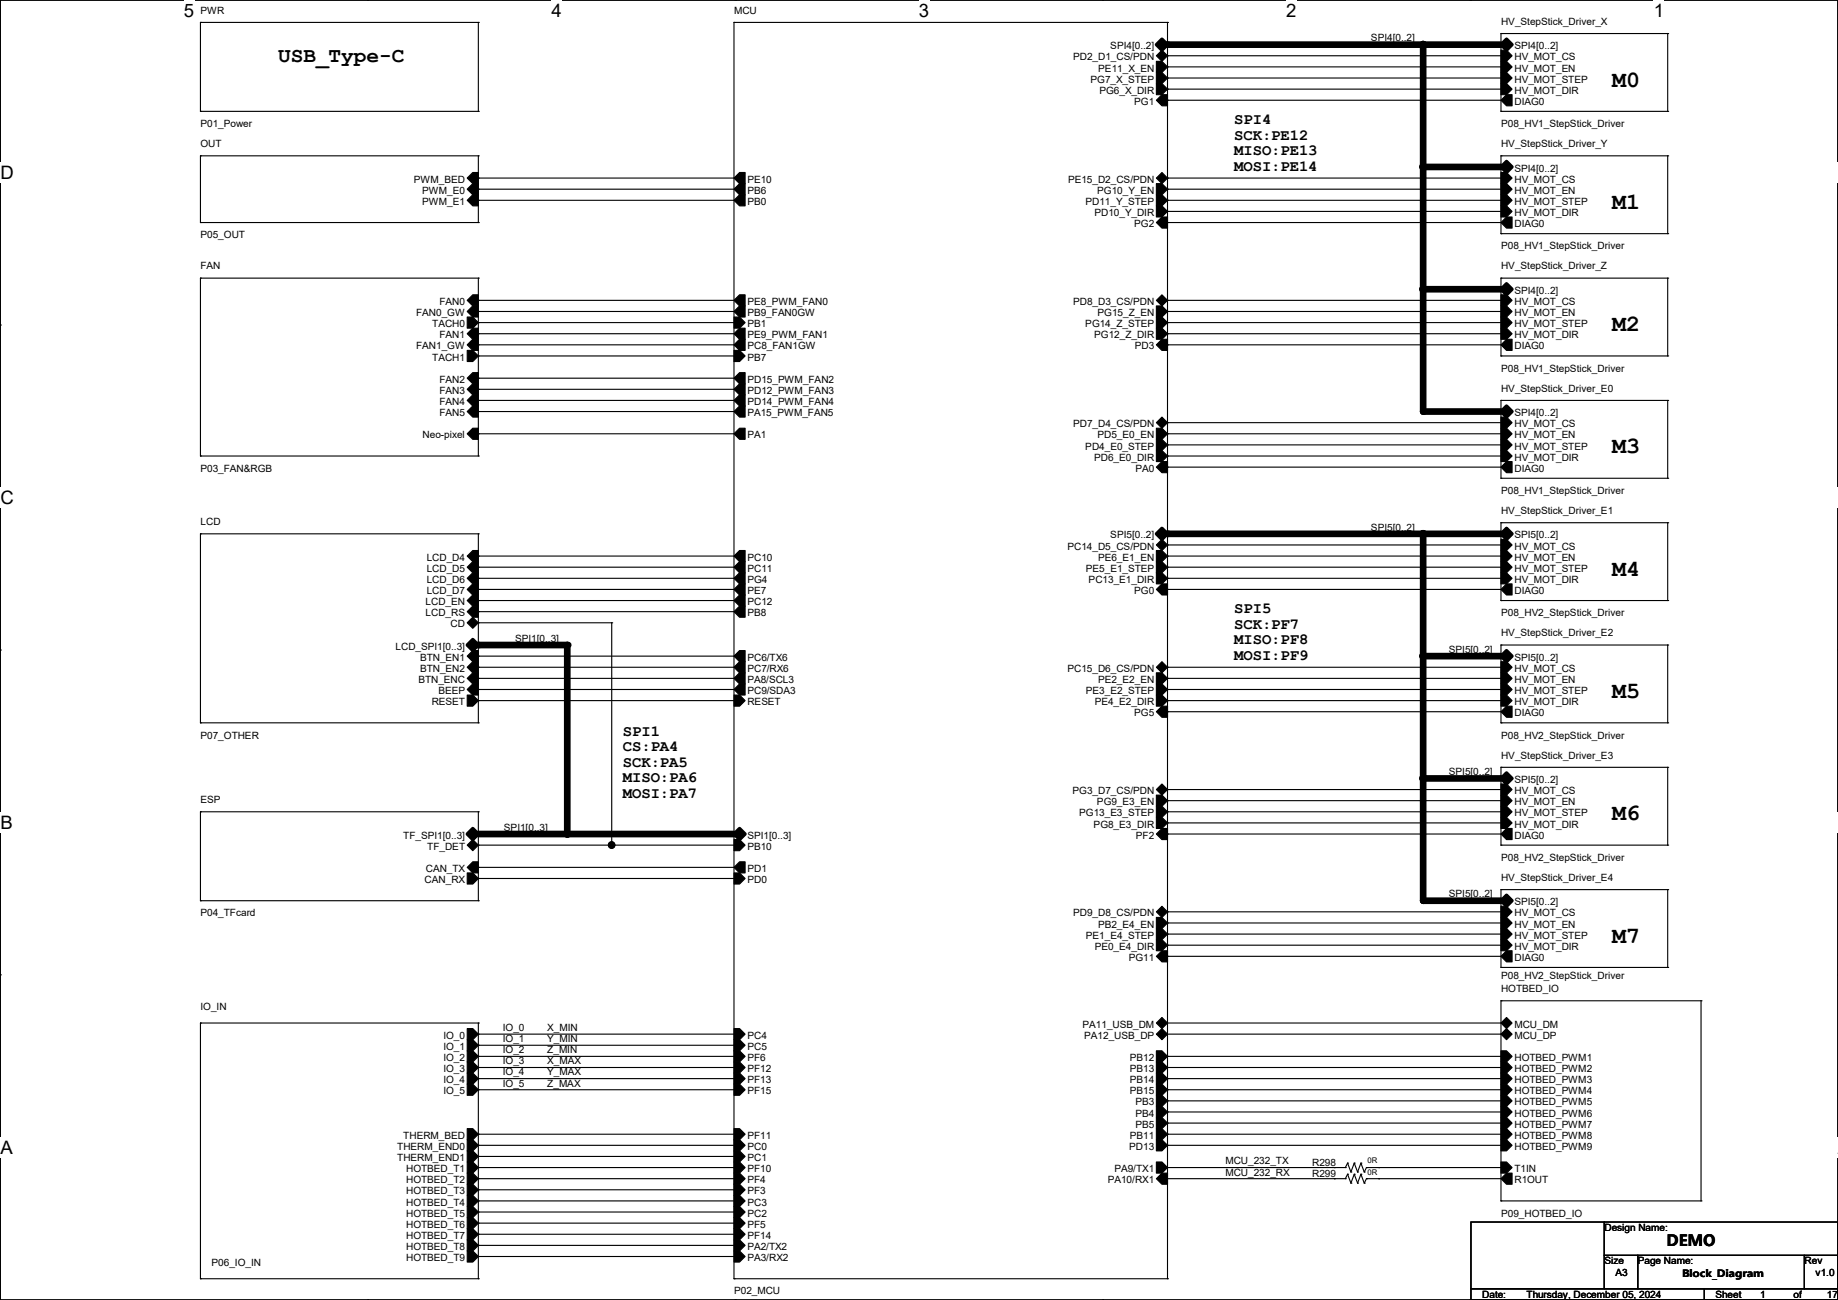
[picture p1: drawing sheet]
<svg xmlns="http://www.w3.org/2000/svg" width="420mm" height="297mm" viewBox="0 0 420 297" stroke-linecap="round" stroke-linejoin="round" font-family="sans-serif">
<path d="M.1 0h419.8v297h-419.8z" fill="none" stroke="#000" stroke-width=".25"/>
<path d="M42 0h2.4v4.8h-2.4z" fill="#fff"/>
<path d="M84 0h.1M84 297h.1" fill="none" stroke="#000" stroke-width=".25"/>
<path d="M126 0h2.4v4.8h-2.4z" fill="#fff"/>
<path d="M168 0h.1M168 297h.1" fill="none" stroke="#000" stroke-width=".25"/>
<path d="M210 0h2.3v4.8h-2.3z" fill="#fff"/>
<path d="M252 0h.1M252 297h.1" fill="none" stroke="#000" stroke-width=".25"/>
<path d="M293.9 0h2.4v4.8h-2.4z" fill="#fff"/>
<path d="M336 0h.1M336 297h.1" fill="none" stroke="#000" stroke-width=".25"/>
<g fill="#fff">
<path d="M377.9 0h2.4v4.8h-2.4z"/>
<path d="M.1 37.1h3v4.8h-3z"/>
<path d="M419.9 37.1l.1 4.8z"/>
<path d="M.1 111.3h3v4.8h-3z"/>
<path d="M419.9 111.3l.1 4.8z"/>
</g>
<path d="M.1 74.3h.1M419.9 74.3h.1" fill="none" stroke="#000" stroke-width=".25"/>
<g fill="#fff">
<path d="M.1 185.6h2.8v4.7h-2.8z"/>
<path d="M419.9 185.6l.1 4.7z"/>
</g>
<path d="M.1 148.5h.1M419.9 148.5h.1" fill="none" stroke="#000" stroke-width=".25"/>
<g fill="#fff">
<path d="M0 259.8h2.9v4.7h-2.9z"/>
<path d="M419.9 259.8h.1v4.7h-.1z"/>
</g>
<g fill="none" stroke="#000" stroke-width=".25">
<path d="M45.8 5.1h.1M45.8 5.1v20.3M45.8 5.1h63.5M109.3 5.1h.1M109.3 5.1v20.3M167.7 5.1h.1M167.7 5.1h99.1M167.7 5.1v287M266.8 5.1h.1M266.8 17.8h.1M266.8 15.3h.1M266.8 12.7h.1"/>
<path d="M266.8 5.1v287M266.8 17.8h76.2M266.8 15.3h76.2M266.8 12.7h76.2M343 7.7h.1M343 7.7v17.7M343 7.7h38.1M381.1 7.7h.1M381.1 7.7v17.7M45.8 25.4h.1M45.8 35.6h.1M45.8 35.6v15.2"/>
<path d="M45.8 25.4h63.5M45.8 35.6h63.5M109.3 25.4h.1M109.3 35.6h.1M109.3 35.6v15.2M266.8 22.9h.1M266.8 20.4h.1M266.8 22.9h76.2M266.8 20.4h76.2M343 25.4h.1M343 35.6h.1M343 35.6v17.8"/>
<path d="M343 25.4h38.1M343 35.6h38.1M381.1 25.4h.1M381.1 35.6h.1M381.1 35.6v17.8M45.8 50.8h.1M45.8 50.8h63.5M109.3 50.8h.1M109.3 43.2h.1M109.3 45.8h.1M109.3 40.7h.1M109.3 45.8h58.4"/>
<path d="M109.3 43.2h58.4M109.3 40.7h58.4M266.8 48.3h.1M266.8 45.8h.1M266.8 43.2h.1M266.8 40.7h.1M266.8 50.8h.1M266.8 50.8h76.2M266.8 48.3h76.2M266.8 45.8h76.2M266.8 43.2h76.2M266.8 40.7h76.2"/>
<path d="M343 53.4h.1M343 53.4h38.1M381.1 53.4h.1M45.8 63.5h.1M45.8 63.5v40.7M45.8 63.5h63.5M109.3 63.5h.1M109.3 73.7h.1M109.3 76.2h.1M109.3 78.8h.1M109.3 68.6h.1M109.3 71.2h.1"/>
<path d="M109.3 63.5v40.7M109.3 73.7h58.4M109.3 76.2h58.4M109.3 78.8h58.4M109.3 68.6h58.4M109.3 71.2h58.4M266.8 68.6h.1M266.8 71.2h.1M266.8 73.7h.1M266.8 76.2h.1M266.8 78.8h.1M266.8 73.7h76.2"/>
<path d="M266.8 76.2h76.2M266.8 78.8h76.2M266.8 68.6h76.2M266.8 71.2h76.2M343 63.5h.1M343 63.5v17.8M343 63.5h38.1M381.1 63.5h.1M381.1 63.5v17.8M109.3 88.9h.1M109.3 91.5h.1M109.3 81.3h.1"/>
<path d="M109.3 86.4h.1M109.3 99.1h.1M109.3 94h.1M109.3 91.5h58.4M109.3 81.3h58.4M109.3 88.9h58.4M109.3 99.1h58.4M109.3 86.4h58.4M109.3 94h58.4M266.8 96.6h.1M266.8 99.1h.1M266.8 96.6h76.2"/>
<path d="M266.8 99.1h76.2M343 91.5h.1M343 81.3h.1M343 91.5h38.1M343 91.5v17.8M343 81.3h38.1M381.1 91.5h.1M381.1 81.3h.1M381.1 91.5v17.8M45.8 104.2h.1M45.8 104.2h63.5M109.3 104.2h.1"/>
<path d="M266.8 101.6h.1M266.8 104.2h.1M266.8 106.7h.1M266.8 104.2h76.2M266.8 101.6h76.2M266.8 106.7h76.2M343 109.3h.1M343 119.4h.1M343 109.3h38.1M343 119.4v17.8M343 119.4h38.1M381.1 109.3h.1"/>
<path d="M381.1 119.4h.1M381.1 119.4v17.8M45.8 122h.1M45.8 122h63.5M45.8 122v43.1M109.3 122h.1M109.3 127h.1M109.3 129.6h.1M109.3 132.1h.1M109.3 134.7h.1M109.3 137.2h.1M109.3 139.7h.1"/>
<path d="M109.3 122v43.1M109.3 137.2h58.4M109.3 127h58.4M109.3 129.6h58.4M109.3 132.1h58.4M109.3 134.7h58.4M109.3 139.7h58.4M266.8 124.5h.1M266.8 127h.1M266.8 129.6h.1M266.8 132.1h.1M266.8 134.7h.1"/>
<path d="M266.8 124.5h76.2M266.8 127h76.2M266.8 129.6h76.2M266.8 132.1h76.2M266.8 134.7h76.2M343 137.2h.1M343 137.2h38.1M381.1 137.2h.1M109.3 149.9h.1M109.3 152.4h.1M109.3 155h.1M109.3 157.5h.1"/>
<path d="M109.3 142.3h.1M109.3 152.4h58.4M109.3 155h58.4M109.3 157.5h58.4M109.3 149.9h58.4M109.3 142.3h30.5M139.8 142.3h.1M139.8 142.3v50.8M266.8 152.4h.1M266.8 155h.1M266.8 157.5h.1M266.8 152.4h76.2"/>
<path d="M266.8 155h76.2M266.8 157.5h76.2M343 147.4h.1M343 147.4v17.7M343 147.4h38.1M381.1 147.4h.1M381.1 147.4v17.7M45.8 165.1h.1M45.8 165.1h63.5M109.3 165.1h.1M109.3 160.1h.1M109.3 160.1h58.4"/>
<path d="M266.8 160.1h.1M266.8 162.6h.1M266.8 160.1h76.2M266.8 162.6h76.2M343 175.3h.1M343 165.1h.1M343 175.3v17.8M343 165.1h38.1M343 175.3h38.1M381.1 175.3h.1M381.1 165.1h.1M381.1 175.3v17.8"/>
<path d="M45.8 185.5h.1M45.8 185.5v20.3M45.8 185.5h63.5M109.3 185.5h.1M109.3 193.1h.1M109.3 198.2h.1M109.3 185.5v20.3M109.3 193.1h58.4M109.3 198.2h58.4M139.8 193.1h.1M266.8 188h.1M266.8 185.5h.1"/>
<path d="M266.8 182.9h.1M266.8 180.4h.1M266.8 190.5h.1M266.8 185.5h76.2M266.8 188h76.2M266.8 182.9h76.2M266.8 180.4h76.2M266.8 190.5h76.2M343 193.1h.1M343 193.1h38.1M381.1 193.1h.1M45.8 205.8h.1"/>
<path d="M45.8 205.8h63.5M109.3 205.8h.1M109.3 200.7h.1M109.3 200.7h58.4M266.8 208.3h.1M266.8 210.9h.1M266.8 213.4h.1M266.8 215.9h.1M266.8 218.5h.1M266.8 208.3h76.2M266.8 210.9h76.2M266.8 213.4h76.2"/>
<path d="M266.8 215.9h76.2M266.8 218.5h76.2M343 203.2h.1M343 203.2v17.8M343 203.2h38.1M381.1 203.2h.1M381.1 203.2v17.8M.1 222.7h.1M45.8 233.7h.1M45.8 233.7v58.4M45.8 233.7h63.5M109.3 233.7h.1"/>
<path d="M109.3 236.3h.1M109.3 238.8h.1M109.3 233.7v58.4M109.3 236.3h58.4M109.3 238.8h58.4M266.8 233.7h76.2M266.8 236.3h76.2M343 228.6h.1M343 221h.1M343 233.7h.1M343 236.3h.1M343 228.6v45.8"/>
<path d="M343 228.6h45.7M343 221h38.1M381.1 221h.1M388.7 228.6h.1M388.7 228.6v45.8M419.9 222.7h.1M109.3 241.3h.1M109.3 243.9h.1M109.3 246.4h.1M109.3 249h.1M109.3 259.1h.1M109.3 241.3h58.4"/>
<path d="M109.3 243.9h58.4M109.3 246.4h58.4M109.3 249h58.4M109.3 259.1h58.4M266.8 241.3h.1M266.8 243.9h.1M266.8 246.4h.1M266.8 249h.1M266.8 251.5h.1M266.8 254h.1M266.8 256.6h.1M266.8 259.1h.1"/>
<path d="M266.8 241.3h76.2M266.8 243.9h76.2M266.8 246.4h76.2M266.8 249h76.2M266.8 251.5h76.2M266.8 254h76.2M266.8 256.6h76.2M266.8 259.1h76.2M109.3 261.7h.1M109.3 264.2h.1M109.3 266.7h.1M109.3 269.3h.1"/>
<path d="M109.3 271.8h.1M109.3 274.4h.1M109.3 276.9h.1M109.3 279.4h.1M109.3 274.4h58.4M109.3 266.7h58.4M109.3 269.3h58.4M109.3 261.7h58.4M109.3 264.2h58.4M109.3 271.8h58.4M109.3 276.9h58.4M109.3 279.4h58.4"/>
<path d="M266.8 261.7h.1M266.8 266.7h40.6M266.8 269.3h40.6M266.8 261.7h76.2M304.9 266.7h.1M304.9 269.3h.1M307.4 266.7h.1M307.4 269.3h.1M307.9 265.7h.1M307.9 268.3h.1M307.9 265.7l.8 2.1M307.9 265.7l-.5 1"/>
<path d="M307.9 268.3l.8 2M307.9 268.3l-.5 1M308.7 267.8h.1M308.7 270.3h.1M309.5 265.7h.1M309.5 268.3h.1M309.5 265.7l.7 2.1M309.5 265.7l-.8 2.1M309.5 268.3l.7 2M309.5 268.3l-.8 2M310.2 267.8h.1M310.2 270.3h.1"/>
<path d="M311 265.7h.1M311 268.3h.1M311 265.7l.7 2.1M311 265.7l-.8 2.1M311 268.3l.7 2M311 268.3l-.8 2M311.7 267.8h.1M311.7 270.3h.1M312.3 266.7h.1M312.3 269.3h.1M312.3 266.7l-.6 1.1M312.3 266.7h30.7"/>
<path d="M312.3 269.3l-.6 1M312.3 269.3h30.7M315 266.7h.1M315 269.3h.1M336.1 279.2h30.5v15.2h-30.5zM343 274.4h.1M343 274.4h45.7M366.6 279.2h53.3v7.6h-53.3zM388.7 274.4h.1M45.8 292.1h.1M45.8 292.1h63.5M109.3 292.1h.1"/>
<path d="M109.3 282h.1M109.3 284.5h.1M109.3 287.1h.1M109.3 282h58.4M109.3 284.5h58.4M109.3 287.1h58.4M167.7 292.1h.1M167.7 292.1h99.1M266.8 292.1h.1M336.1 294.4h53.4v2.6h-53.4zM366.6 286.8h7.6v7.6h-7.6zM374.2 286.8h38.1v7.6h-38.1z"/>
<path d="M389.5 294.4h30.4v2.6h-30.4zM412.3 286.8h7.6v7.6h-7.6z"/>
</g>
<g fill="#000" stroke="#000" stroke-width=".25">
<path d="M264.2 14h1.3l1.3 1.3-1.3 1.3h-1.3z" fill-rule="evenodd"/>
<path d="M264.2 16.6h1.3l1.3 1.2-1.3 1.3h-1.3z" fill-rule="evenodd"/>
<path d="M264.2 12.7l1.3-1.2 1.3 1.2-1.3 1.3z" fill-rule="evenodd"/>
<path d="M343 14h1.3l1.2 1.3-1.2 1.3h-1.3z" fill-rule="evenodd"/>
<path d="M343 16.6h1.3l1.2 1.2-1.2 1.3h-1.3z" fill-rule="evenodd"/>
<path d="M343 11.5h1.3l1.2 1.2-1.2 1.3h-1.3z" fill-rule="evenodd"/>
<path d="M264.2 22.9l1.3-1.3h1.3v2.6h-1.3z" fill-rule="evenodd"/>
<path d="M264.2 19.1h1.3l1.3 1.3-1.3 1.2h-1.3z" fill-rule="evenodd"/>
<path d="M343 22.9l1.3-1.3h1.2v2.6h-1.2z" fill-rule="evenodd"/>
<path d="M343 19.1h1.3l1.2 1.3-1.2 1.2h-1.3z" fill-rule="evenodd"/>
<path d="M106.8 40.7l1.2-1.3h1.3v2.6h-1.3z" fill-rule="evenodd"/>
<path d="M106.8 45.8l1.2-1.3h1.3v2.5h-1.3z" fill-rule="evenodd"/>
<path d="M106.8 43.2l1.2-1.2h1.3v2.5h-1.3z" fill-rule="evenodd"/>
<path d="M167.7 40.7l1.3-1.3h1.3v2.6h-1.3z" fill-rule="evenodd"/>
<path d="M167.7 43.2l1.3-1.2h1.3v2.5h-1.3z" fill-rule="evenodd"/>
<path d="M167.7 45.8l1.3-1.3h1.3v2.5h-1.3z" fill-rule="evenodd"/>
<path d="M264.2 50.8l1.3-1.2h1.3v2.5h-1.3z" fill-rule="evenodd"/>
<path d="M264.2 42h1.3l1.3 1.2-1.3 1.3h-1.3z" fill-rule="evenodd"/>
<path d="M264.2 44.5h1.3l1.3 1.3-1.3 1.2h-1.3z" fill-rule="evenodd"/>
<path d="M264.2 47h1.3l1.3 1.3-1.3 1.3h-1.3z" fill-rule="evenodd"/>
<path d="M264.2 40.7l1.3-1.3 1.3 1.3-1.3 1.3z" fill-rule="evenodd"/>
<path d="M343 50.8l1.3-1.2h1.2v2.5h-1.2z" fill-rule="evenodd"/>
<path d="M343 42h1.3l1.2 1.2-1.2 1.3h-1.3z" fill-rule="evenodd"/>
<path d="M343 44.5h1.3l1.2 1.3-1.2 1.2h-1.3z" fill-rule="evenodd"/>
<path d="M343 47h1.3l1.2 1.3-1.2 1.3h-1.3z" fill-rule="evenodd"/>
<path d="M343 39.4h1.3l1.2 1.3-1.2 1.3h-1.3z" fill-rule="evenodd"/>
<path d="M106.8 68.6l1.2-1.2h1.3v2.5h-1.3z" fill-rule="evenodd"/>
<path d="M106.8 76.2l1.2-1.2h1.3v2.5h-1.3z" fill-rule="evenodd"/>
<path d="M106.8 72.4h1.2l1.3 1.3-1.3 1.3h-1.2z" fill-rule="evenodd"/>
<path d="M106.8 71.2l1.2-1.3h1.3v2.5h-1.3z" fill-rule="evenodd"/>
<path d="M106.8 78.8l1.2-1.3h1.3v2.6h-1.3z" fill-rule="evenodd"/>
<path d="M167.7 72.4h1.3l1.3 1.3-1.3 1.3h-1.3z" fill-rule="evenodd"/>
<path d="M167.7 78.8l1.3-1.3h1.3v2.6h-1.3z" fill-rule="evenodd"/>
<path d="M167.7 71.2l1.3-1.3h1.3v2.5h-1.3z" fill-rule="evenodd"/>
<path d="M167.7 68.6l1.3-1.2h1.3v2.5h-1.3z" fill-rule="evenodd"/>
<path d="M167.7 76.2l1.3-1.2h1.3v2.5h-1.3z" fill-rule="evenodd"/>
<path d="M264.2 78.8l1.3-1.3h1.3v2.6h-1.3z" fill-rule="evenodd"/>
<path d="M264.2 75h1.3l1.3 1.2-1.3 1.3h-1.3z" fill-rule="evenodd"/>
<path d="M264.2 69.9h1.3l1.3 1.3-1.3 1.2h-1.3z" fill-rule="evenodd"/>
<path d="M264.2 72.4h1.3l1.3 1.3-1.3 1.3h-1.3z" fill-rule="evenodd"/>
<path d="M264.2 68.6l1.3-1.2 1.3 1.2-1.3 1.3z" fill-rule="evenodd"/>
<path d="M343 78.8l1.3-1.3h1.2v2.6h-1.2z" fill-rule="evenodd"/>
<path d="M343 69.9h1.3l1.2 1.3-1.2 1.2h-1.3z" fill-rule="evenodd"/>
<path d="M343 72.4h1.3l1.2 1.3-1.2 1.3h-1.3z" fill-rule="evenodd"/>
<path d="M343 75h1.3l1.2 1.2-1.2 1.3h-1.3z" fill-rule="evenodd"/>
<path d="M343 67.4h1.3l1.2 1.2-1.2 1.3h-1.3z" fill-rule="evenodd"/>
<path d="M106.8 99.1l1.2-1.3h1.3v2.6h-1.3z" fill-rule="evenodd"/>
<path d="M106.8 86.4l1.2-1.3h1.3v2.6h-1.3z" fill-rule="evenodd"/>
<path d="M106.8 88.9l1.2-1.2h1.3v2.5h-1.3z" fill-rule="evenodd"/>
<path d="M106.8 91.5l1.2-1.3h1.3v2.6h-1.3z" fill-rule="evenodd"/>
<path d="M106.8 80.1h1.2l1.3 1.2-1.3 1.3h-1.2z" fill-rule="evenodd"/>
<path d="M106.8 94l1.2-1.2h1.3v2.5h-1.3z" fill-rule="evenodd"/>
<path d="M167.7 80.1h1.3l1.3 1.2-1.3 1.3h-1.3z" fill-rule="evenodd"/>
<path d="M167.7 99.1l1.3-1.3h1.3v2.6h-1.3z" fill-rule="evenodd"/>
<path d="M167.7 86.4l1.3-1.3h1.3v2.6h-1.3z" fill-rule="evenodd"/>
<path d="M167.7 88.9l1.3-1.2h1.3v2.5h-1.3z" fill-rule="evenodd"/>
<path d="M167.7 91.5l1.3-1.3h1.3v2.6h-1.3z" fill-rule="evenodd"/>
<path d="M167.7 94l1.3-1.2h1.3v2.5h-1.3z" fill-rule="evenodd"/>
<path d="M264.2 97.8h1.3l1.3 1.3-1.3 1.3h-1.3z" fill-rule="evenodd"/>
<path d="M264.2 96.6l1.3-1.3 1.3 1.3-1.3 1.2z" fill-rule="evenodd"/>
<path d="M343 97.8h1.3l1.2 1.3-1.2 1.3h-1.3z" fill-rule="evenodd"/>
<path d="M343 95.3h1.3l1.2 1.3-1.2 1.2h-1.3z" fill-rule="evenodd"/>
<path d="M264.2 106.7l1.3-1.2h1.3v2.5h-1.3z" fill-rule="evenodd"/>
<path d="M264.2 102.9h1.3l1.3 1.3-1.3 1.3h-1.3z" fill-rule="evenodd"/>
<path d="M264.2 100.4h1.3l1.3 1.2-1.3 1.3h-1.3z" fill-rule="evenodd"/>
<path d="M343 106.7l1.3-1.2h1.2v2.5h-1.2z" fill-rule="evenodd"/>
<path d="M343 100.4h1.3l1.2 1.2-1.2 1.3h-1.3z" fill-rule="evenodd"/>
<path d="M343 102.9h1.3l1.2 1.3-1.2 1.3h-1.3z" fill-rule="evenodd"/>
<path d="M106.8 137.2l1.2-1.3h1.3v2.6h-1.3z" fill-rule="evenodd"/>
<path d="M106.8 139.7l1.2-1.2h1.3v2.5h-1.3z" fill-rule="evenodd"/>
<path d="M106.8 127l1.2-1.2h1.3v2.5h-1.3z" fill-rule="evenodd"/>
<path d="M106.8 129.6l1.2-1.3h1.3v2.6h-1.3z" fill-rule="evenodd"/>
<path d="M106.8 132.1l1.2-1.2h1.3v2.5h-1.3z" fill-rule="evenodd"/>
<path d="M106.8 134.7l1.2-1.3h1.3v2.5h-1.3z" fill-rule="evenodd"/>
<path d="M167.7 129.6l1.3-1.3h1.3v2.6h-1.3z" fill-rule="evenodd"/>
<path d="M167.7 127l1.3-1.2h1.3v2.5h-1.3z" fill-rule="evenodd"/>
<path d="M167.7 132.1l1.3-1.2h1.3v2.5h-1.3z" fill-rule="evenodd"/>
<path d="M167.7 134.7l1.3-1.3h1.3v2.5h-1.3z" fill-rule="evenodd"/>
<path d="M167.7 137.2l1.3-1.3h1.3v2.6h-1.3z" fill-rule="evenodd"/>
<path d="M167.7 139.7l1.3-1.2h1.3v2.5h-1.3z" fill-rule="evenodd"/>
<path d="M264.2 134.7l1.3-1.3h1.3v2.5h-1.3z" fill-rule="evenodd"/>
<path d="M264.2 124.5l1.3-1.3 1.3 1.3-1.3 1.3z" fill-rule="evenodd"/>
<path d="M264.2 130.9h1.3l1.3 1.2-1.3 1.3h-1.3z" fill-rule="evenodd"/>
<path d="M264.2 128.3h1.3l1.3 1.3-1.3 1.3h-1.3z" fill-rule="evenodd"/>
<path d="M264.2 125.8h1.3l1.3 1.2-1.3 1.3h-1.3z" fill-rule="evenodd"/>
<path d="M343 134.7l1.3-1.3h1.2v2.5h-1.2z" fill-rule="evenodd"/>
<path d="M343 125.8h1.3l1.2 1.2-1.2 1.3h-1.3z" fill-rule="evenodd"/>
<path d="M343 128.3h1.3l1.2 1.3-1.2 1.3h-1.3z" fill-rule="evenodd"/>
<path d="M343 130.9h1.3l1.2 1.2-1.2 1.3h-1.3z" fill-rule="evenodd"/>
<path d="M343 123.2h1.3l1.2 1.3-1.2 1.3h-1.3z" fill-rule="evenodd"/>
<path d="M106.8 149.9l1.2-1.3h1.3v2.6h-1.3z" fill-rule="evenodd"/>
<path d="M106.8 152.4l1.2-1.2h1.3v2.5h-1.3z" fill-rule="evenodd"/>
<path d="M106.8 157.5l1.2-1.2h1.3v2.5h-1.3z" fill-rule="evenodd"/>
<path d="M106.8 155l1.2-1.3h1.3v2.6h-1.3z" fill-rule="evenodd"/>
<path d="M106.8 142.3l1.2-1.3 1.3 1.3-1.3 1.3z" fill-rule="evenodd"/>
<path d="M167.7 152.4l1.3-1.2h1.3v2.5h-1.3z" fill-rule="evenodd"/>
<path d="M167.7 149.9l1.3-1.3h1.3v2.6h-1.3z" fill-rule="evenodd"/>
<path d="M167.7 155l1.3-1.3h1.3v2.6h-1.3z" fill-rule="evenodd"/>
<path d="M167.7 157.5l1.3-1.2h1.3v2.5h-1.3z" fill-rule="evenodd"/>
<path d="M264.2 152.4l1.3-1.2 1.3 1.2-1.3 1.3z" fill-rule="evenodd"/>
<path d="M264.2 156.3h1.3l1.3 1.2-1.3 1.3h-1.3z" fill-rule="evenodd"/>
<path d="M264.2 153.7h1.3l1.3 1.3-1.3 1.3h-1.3z" fill-rule="evenodd"/>
<path d="M343 153.7h1.3l1.2 1.3-1.2 1.3h-1.3z" fill-rule="evenodd"/>
<path d="M343 156.3h1.3l1.2 1.2-1.2 1.3h-1.3z" fill-rule="evenodd"/>
<path d="M343 151.2h1.3l1.2 1.2-1.2 1.3h-1.3z" fill-rule="evenodd"/>
<path d="M106.8 158.8h1.2l1.3 1.3-1.3 1.2h-1.2z" fill-rule="evenodd"/>
<path d="M167.7 158.8h1.3l1.3 1.3-1.3 1.2h-1.3z" fill-rule="evenodd"/>
<path d="M264.2 162.6l1.3-1.3h1.3v2.6h-1.3z" fill-rule="evenodd"/>
<path d="M264.2 158.8h1.3l1.3 1.3-1.3 1.2h-1.3z" fill-rule="evenodd"/>
<path d="M343 162.6l1.3-1.3h1.2v2.6h-1.2z" fill-rule="evenodd"/>
<path d="M343 158.8h1.3l1.2 1.3-1.2 1.2h-1.3z" fill-rule="evenodd"/>
<path d="M106.8 198.2l1.2-1.3h1.3v2.5h-1.3z" fill-rule="evenodd"/>
<path d="M106.8 193.1l1.2-1.3 1.3 1.3-1.3 1.3z" fill-rule="evenodd"/>
<path d="M167.7 191.8h1.3l1.3 1.3-1.3 1.3h-1.3z" fill-rule="evenodd"/>
<path d="M167.7 198.2l1.3-1.3h1.3v2.5h-1.3z" fill-rule="evenodd"/>
<path d="M264.2 190.5l1.3-1.2h1.3v2.5h-1.3z" fill-rule="evenodd"/>
<path d="M264.2 186.7h1.3l1.3 1.3-1.3 1.3h-1.3z" fill-rule="evenodd"/>
<path d="M264.2 181.7h1.3l1.3 1.2-1.3 1.3h-1.3z" fill-rule="evenodd"/>
<path d="M264.2 184.2h1.3l1.3 1.3-1.3 1.2h-1.3z" fill-rule="evenodd"/>
<path d="M264.2 180.4l1.3-1.3 1.3 1.3-1.3 1.3z" fill-rule="evenodd"/>
<path d="M343 190.5l1.3-1.2h1.2v2.5h-1.2z" fill-rule="evenodd"/>
<path d="M343 181.7h1.3l1.2 1.2-1.2 1.3h-1.3z" fill-rule="evenodd"/>
<path d="M343 184.2h1.3l1.2 1.3-1.2 1.2h-1.3z" fill-rule="evenodd"/>
<path d="M343 186.7h1.3l1.2 1.3-1.2 1.3h-1.3z" fill-rule="evenodd"/>
<path d="M343 179.1h1.3l1.2 1.3-1.2 1.3h-1.3z" fill-rule="evenodd"/>
<path d="M106.8 199.4h1.2l1.3 1.3-1.3 1.3h-1.2z" fill-rule="evenodd"/>
<path d="M167.7 199.4h1.3l1.3 1.3-1.3 1.3h-1.3z" fill-rule="evenodd"/>
<path d="M264.2 218.5l1.3-1.3h1.3v2.6h-1.3z" fill-rule="evenodd"/>
<path d="M264.2 212.1h1.3l1.3 1.3-1.3 1.3h-1.3z" fill-rule="evenodd"/>
<path d="M264.2 214.7h1.3l1.3 1.2-1.3 1.3h-1.3z" fill-rule="evenodd"/>
<path d="M264.2 209.6h1.3l1.3 1.3-1.3 1.2h-1.3z" fill-rule="evenodd"/>
<path d="M264.2 208.3l1.3-1.2 1.3 1.2-1.3 1.3z" fill-rule="evenodd"/>
<path d="M343 218.5l1.3-1.3h1.2v2.6h-1.2z" fill-rule="evenodd"/>
<path d="M343 209.6h1.3l1.2 1.3-1.2 1.2h-1.3z" fill-rule="evenodd"/>
<path d="M343 212.1h1.3l1.2 1.3-1.2 1.3h-1.3z" fill-rule="evenodd"/>
<path d="M343 214.7h1.3l1.2 1.2-1.2 1.3h-1.3z" fill-rule="evenodd"/>
<path d="M343 207.1h1.3l1.2 1.2-1.2 1.3h-1.3z" fill-rule="evenodd"/>
<path d="M106.8 235h1.2l1.3 1.3-1.3 1.2h-1.2z" fill-rule="evenodd"/>
<path d="M106.8 237.5h1.2l1.3 1.3-1.3 1.3h-1.2z" fill-rule="evenodd"/>
<path d="M167.7 235h1.3l1.3 1.3-1.3 1.2h-1.3z" fill-rule="evenodd"/>
<path d="M167.7 237.5h1.3l1.3 1.3-1.3 1.3h-1.3z" fill-rule="evenodd"/>
<path d="M264.2 233.7l1.3-1.2 1.3 1.2-1.3 1.3z" fill-rule="evenodd"/>
<path d="M264.2 236.3l1.3-1.3 1.3 1.3-1.3 1.2z" fill-rule="evenodd"/>
<path d="M343 236.3l1.3-1.3 1.2 1.3-1.2 1.2z" fill-rule="evenodd"/>
<path d="M343 233.7l1.3-1.2 1.2 1.2-1.2 1.3z" fill-rule="evenodd"/>
<path d="M106.8 257.9h1.2l1.3 1.2-1.3 1.3h-1.2z" fill-rule="evenodd"/>
<path d="M106.8 240.1h1.2l1.3 1.2-1.3 1.3h-1.2z" fill-rule="evenodd"/>
<path d="M106.8 242.6h1.2l1.3 1.3-1.3 1.3h-1.2z" fill-rule="evenodd"/>
<path d="M106.8 245.2h1.2l1.3 1.2-1.3 1.3h-1.2z" fill-rule="evenodd"/>
<path d="M106.8 247.7h1.2l1.3 1.3-1.3 1.2h-1.2z" fill-rule="evenodd"/>
<path d="M167.7 257.9h1.3l1.3 1.2-1.3 1.3h-1.3z" fill-rule="evenodd"/>
<path d="M167.7 240.1h1.3l1.3 1.2-1.3 1.3h-1.3z" fill-rule="evenodd"/>
<path d="M167.7 242.6h1.3l1.3 1.3-1.3 1.3h-1.3z" fill-rule="evenodd"/>
<path d="M167.7 245.2h1.3l1.3 1.2-1.3 1.3h-1.3z" fill-rule="evenodd"/>
<path d="M167.7 247.7h1.3l1.3 1.3-1.3 1.2h-1.3z" fill-rule="evenodd"/>
<path d="M264.2 255.3h1.3l1.3 1.3-1.3 1.3h-1.3z" fill-rule="evenodd"/>
<path d="M264.2 252.8h1.3l1.3 1.2-1.3 1.3h-1.3z" fill-rule="evenodd"/>
<path d="M264.2 250.2h1.3l1.3 1.3-1.3 1.3h-1.3z" fill-rule="evenodd"/>
<path d="M264.2 245.2h1.3l1.3 1.2-1.3 1.3h-1.3z" fill-rule="evenodd"/>
<path d="M264.2 247.7h1.3l1.3 1.3-1.3 1.2h-1.3z" fill-rule="evenodd"/>
<path d="M264.2 240.1h1.3l1.3 1.2-1.3 1.3h-1.3z" fill-rule="evenodd"/>
<path d="M264.2 242.6h1.3l1.3 1.3-1.3 1.3h-1.3z" fill-rule="evenodd"/>
<path d="M264.2 257.9h1.3l1.3 1.2-1.3 1.3h-1.3z" fill-rule="evenodd"/>
<path d="M343 240.1h1.3l1.2 1.2-1.2 1.3h-1.3z" fill-rule="evenodd"/>
<path d="M343 242.6h1.3l1.2 1.3-1.2 1.3h-1.3z" fill-rule="evenodd"/>
<path d="M343 245.2h1.3l1.2 1.2-1.2 1.3h-1.3z" fill-rule="evenodd"/>
<path d="M343 247.7h1.3l1.2 1.3-1.2 1.2h-1.3z" fill-rule="evenodd"/>
<path d="M343 250.2h1.3l1.2 1.3-1.2 1.3h-1.3z" fill-rule="evenodd"/>
<path d="M343 252.8h1.3l1.2 1.2-1.2 1.3h-1.3z" fill-rule="evenodd"/>
<path d="M343 255.3h1.3l1.2 1.3-1.2 1.3h-1.3z" fill-rule="evenodd"/>
<path d="M343 257.9h1.3l1.2 1.2-1.2 1.3h-1.3z" fill-rule="evenodd"/>
<path d="M106.8 260.4h1.2l1.3 1.3-1.3 1.2h-1.2z" fill-rule="evenodd"/>
<path d="M106.8 262.9h1.2l1.3 1.3-1.3 1.3h-1.2z" fill-rule="evenodd"/>
<path d="M106.8 265.5h1.2l1.3 1.2-1.3 1.3h-1.2z" fill-rule="evenodd"/>
<path d="M106.8 278.2h1.2l1.3 1.2-1.3 1.3h-1.2z" fill-rule="evenodd"/>
<path d="M106.8 273.1h1.2l1.3 1.3-1.3 1.2h-1.2z" fill-rule="evenodd"/>
<path d="M106.8 275.6h1.2l1.3 1.3-1.3 1.3h-1.2z" fill-rule="evenodd"/>
<path d="M106.8 268h1.2l1.3 1.3-1.3 1.3h-1.2z" fill-rule="evenodd"/>
<path d="M106.8 270.6h1.2l1.3 1.2-1.3 1.3h-1.2z" fill-rule="evenodd"/>
<path d="M167.7 275.6h1.3l1.3 1.3-1.3 1.3h-1.3z" fill-rule="evenodd"/>
<path d="M167.7 273.1h1.3l1.3 1.3-1.3 1.2h-1.3z" fill-rule="evenodd"/>
<path d="M167.7 260.4h1.3l1.3 1.3-1.3 1.2h-1.3z" fill-rule="evenodd"/>
<path d="M167.7 262.9h1.3l1.3 1.3-1.3 1.3h-1.3z" fill-rule="evenodd"/>
<path d="M167.7 265.5h1.3l1.3 1.2-1.3 1.3h-1.3z" fill-rule="evenodd"/>
<path d="M167.7 268h1.3l1.3 1.3-1.3 1.3h-1.3z" fill-rule="evenodd"/>
<path d="M167.7 270.6h1.3l1.3 1.2-1.3 1.3h-1.3z" fill-rule="evenodd"/>
<path d="M167.7 278.2h1.3l1.3 1.2-1.3 1.3h-1.3z" fill-rule="evenodd"/>
<path d="M264.2 260.4h1.3l1.3 1.3-1.3 1.2h-1.3z" fill-rule="evenodd"/>
<path d="M264.2 265.5h1.3l1.3 1.2-1.3 1.3h-1.3z" fill-rule="evenodd"/>
<path d="M264.2 269.3l1.3-1.3h1.3v2.6h-1.3z" fill-rule="evenodd"/>
<path d="M343 260.4h1.3l1.2 1.3-1.2 1.2h-1.3z" fill-rule="evenodd"/>
<path d="M343 265.5h1.3l1.2 1.2-1.2 1.3h-1.3z" fill-rule="evenodd"/>
<path d="M343 269.3l1.3-1.3h1.2v2.6h-1.2z" fill-rule="evenodd"/>
<path d="M106.8 283.3h1.2l1.3 1.2-1.3 1.3h-1.2z" fill-rule="evenodd"/>
<path d="M106.8 285.8h1.2l1.3 1.3-1.3 1.2h-1.2z" fill-rule="evenodd"/>
<path d="M106.8 280.7h1.2l1.3 1.3-1.3 1.3h-1.2z" fill-rule="evenodd"/>
<path d="M167.7 283.3h1.3l1.3 1.2-1.3 1.3h-1.3z" fill-rule="evenodd"/>
<path d="M167.7 285.8h1.3l1.3 1.3-1.3 1.2h-1.3z" fill-rule="evenodd"/>
<path d="M167.7 280.7h1.3l1.3 1.3-1.3 1.3h-1.3z" fill-rule="evenodd"/>
<circle cx="325.2" cy="10.2" r=".74"/>
<circle cx="325.2" cy="38.1" r=".74"/>
<circle cx="325.2" cy="66.1" r=".74"/>
<circle cx="325.2" cy="121.9" r=".74"/>
<circle cx="325.2" cy="149.9" r=".74"/>
<circle cx="325.2" cy="177.8" r=".74"/>
<circle cx="129.6" cy="190.5" r=".74"/>
<circle cx="139.8" cy="193.1" r=".74"/>
</g>
<g fill="#000" stroke="#000" stroke-width=".76">
<path d="M264.2 10.2l1.3-1.3 1.3 1.3-1.3 1.3z" fill-rule="evenodd"/>
<path d="M343 10.2l1.3-1.3 1.2 1.3-1.2 1.3z" fill-rule="evenodd"/>
<path d="M343 38.1l1.3-1.2 1.2 1.2-1.2 1.3z" fill-rule="evenodd"/>
<path d="M343 66.1l1.3-1.3 1.2 1.3-1.2 1.3z" fill-rule="evenodd"/>
<path d="M343 94l1.3-1.2 1.2 1.2-1.2 1.3z" fill-rule="evenodd"/>
<path d="M264.2 122l1.3-1.3 1.3 1.3-1.3 1.2z" fill-rule="evenodd"/>
<path d="M343 122l1.3-1.3 1.2 1.3-1.2 1.2z" fill-rule="evenodd"/>
<path d="M106.8 147.4l1.2-1.3 1.3 1.3-1.3 1.2z" fill-rule="evenodd"/>
<path d="M343 149.9l1.3-1.3 1.2 1.3-1.2 1.3z" fill-rule="evenodd"/>
<path d="M343 177.8l1.3-1.2 1.2 1.2-1.2 1.3z" fill-rule="evenodd"/>
<path d="M106.8 190.5l1.2-1.2 1.3 1.2-1.3 1.3z" fill-rule="evenodd"/>
<path d="M167.7 190.5l1.3-1.2 1.3 1.2-1.3 1.3z" fill-rule="evenodd"/>
<path d="M343 205.8l1.3-1.3 1.2 1.3-1.2 1.3z" fill-rule="evenodd"/>
</g>
<path d="M266.8 10.2h76.2M325.2 10.2v83.8h17.8M325.2 38.1h17.8M325.2 66.1h17.8M266.8 122h76.2M325.2 122v83.8h17.8M109.3 147.4h20.3v43.1M325.2 149.9h17.8M325.2 177.8h17.8M109.3 190.5h58.4" fill="none" stroke="#000" stroke-width="1.5"/>
<g fill="#000">
<circle cx="266.8" cy="10.2" r=".76"/>
<circle cx="325.2" cy="10.2" r=".76"/>
<circle cx="325.2" cy="38.1" r=".76"/>
<circle cx="325.2" cy="66.1" r=".76"/>
<circle cx="325.2" cy="94" r=".76"/>
<circle cx="266.8" cy="122" r=".76"/>
<circle cx="325.2" cy="122" r=".76"/>
<circle cx="109.3" cy="147.4" r=".76"/>
<circle cx="129.6" cy="147.4" r=".76"/>
<circle cx="325.2" cy="149.9" r=".76"/>
<circle cx="325.2" cy="177.8" r=".76"/>
<circle cx="129.6" cy="190.5" r=".76"/>
<circle cx="325.2" cy="205.8" r=".76"/>
</g>
<g font-size="5.3">
<text x="368.4" y="19.8">M0</text>
<text x="368.4" y="47.7">M1</text>
<text x="368.4" y="75.6">M2</text>
<text x="368.4" y="103.6">M3</text>
<text x="368.4" y="131.5">M4</text>
<text x="368.4" y="159.5">M5</text>
<text x="368.4" y="187.4">M6</text>
<text x="368.4" y="215.3">M7</text>
</g>
<text font-size="4.8" x="63.6" y="14.3">USB_Type-C</text>
<g font-size="4.2">
<text x="42" y="3.9">5</text>
<text x="126" y="3.9">4</text>
<text x="210" y="3.9">3</text>
<text x="293.9" y="3.9">2</text>
<text x="377.9" y="3.9">1</text>
<text x=".1" y="40.9">D</text>
<text x=".1" y="115.1">C</text>
<text x=".1" y="189.4">B</text>
<text x=".1" y="263.6">A</text>
<text x="419.9" y="263.6">A</text>
</g>
<g font-size="3.6">
<text x="282" y="28.4">SPI4</text>
<text x="282" y="31.9">SCK:PE12</text>
<text x="282" y="35.5">MISO:PE13</text>
<text x="282" y="39">MOSI:PE14</text>
<text x="282" y="140.1">SPI5</text>
<text x="282" y="143.7">SCK:PF7</text>
<text x="282" y="147.2">MISO:PF8</text>
<text x="282" y="150.8">MOSI:PF9</text>
<text x="142.3" y="168.1">SPI1</text>
<text x="142.3" y="171.6">CS:PA4</text>
<text x="142.3" y="175.2">SCK:PA5</text>
<text x="142.3" y="178.7">MISO:PA6</text>
<text x="142.3" y="182.3">MOSI:PA7</text>
<text x="380.8" y="284.7">DEMO</text>
</g>
<g font-size="2.3">
<text x="45.8" y="3.1">PWR</text>
<text x="167.7" y="3.1">MCU</text>
<text x="343" y="5.7">HV_StepStick_Driver_X</text>
<text x="253.7" y="11.3">SPI4[0..2]</text>
<text x="313.3" y="9.4">SPI4[0..2]</text>
<text x="346.1" y="11.3">SPI4[0..2]</text>
<text x="245.2" y="13.8">PD2_D1_CS/PDN</text>
<text x="251" y="16.3">PE11_X_EN</text>
<text x="346.1" y="16.3">HV_MOT_EN</text>
<text x="346.1" y="13.8">HV_MOT_CS</text>
<text x="249.2" y="18.9">PG7_X_STEP</text>
<text x="251.2" y="21.4">PG6_X_DIR</text>
<text x="259.2" y="24">PG1</text>
<text x="346.1" y="24">DIAG0</text>
<text x="346.1" y="18.9">HV_MOT_STEP</text>
<text x="346.1" y="21.4">HV_MOT_DIR</text>
<text x="45.8" y="29">P01_Power</text>
<text x="343" y="29">P08_HV1_StepStick_Driver</text>
<text x="45.8" y="33.6">OUT</text>
<text x="343" y="33.6">HV_StepStick_Driver_Y</text>
<text x="94.6" y="41.7">PWM_BED</text>
<text x="170.8" y="41.7">PE10</text>
<text x="244.1" y="41.7">PE15_D2_CS/PDN</text>
<text x="346.1" y="39.2">SPI4[0..2]</text>
<text x="346.1" y="41.7">HV_MOT_CS</text>
<text x="96.5" y="46.8">PWM_E1</text>
<text x="96.5" y="44.3">PWM_E0</text>
<text x="170.8" y="44.3">PB6</text>
<text x="170.8" y="46.8">PB0</text>
<text x="248" y="46.8">PD11_Y_STEP</text>
<text x="250.7" y="44.3">PG10_Y_EN</text>
<text x="346.1" y="44.3">HV_MOT_EN</text>
<text x="346.1" y="46.8">HV_MOT_STEP</text>
<text x="250.1" y="49.4">PD10_Y_DIR</text>
<text x="259.2" y="51.9">PG2</text>
<text x="346.1" y="51.9">DIAG0</text>
<text x="346.1" y="49.4">HV_MOT_DIR</text>
<text x="45.8" y="54.4">P05_OUT</text>
<text x="343" y="57">P08_HV1_StepStick_Driver</text>
<text x="45.8" y="61.6">FAN</text>
<text x="343" y="61.6">HV_StepStick_Driver_Z</text>
<text x="100.4" y="69.7">FAN0</text>
<text x="170.8" y="69.7">PE8_PWM_FAN0</text>
<text x="245.2" y="69.7">PD8_D3_CS/PDN</text>
<text x="346.1" y="67.1">SPI4[0..2]</text>
<text x="346.1" y="69.7">HV_MOT_CS</text>
<text x="95.1" y="72.2">FAN0_GW</text>
<text x="98.8" y="74.8">TACH0</text>
<text x="100.4" y="77.3">FAN1</text>
<text x="170.8" y="74.8">PB1</text>
<text x="170.8" y="72.2">PB9_FAN0GW</text>
<text x="170.8" y="77.3">PE9_PWM_FAN1</text>
<text x="248" y="74.8">PG14_Z_STEP</text>
<text x="250" y="77.3">PG12_Z_DIR</text>
<text x="250.8" y="72.2">PG15_Z_EN</text>
<text x="346.1" y="72.2">HV_MOT_EN</text>
<text x="346.1" y="74.8">HV_MOT_STEP</text>
<text x="346.1" y="77.3">HV_MOT_DIR</text>
<text x="95.1" y="79.8">FAN1_GW</text>
<text x="98.8" y="82.4">TACH1</text>
<text x="170.8" y="82.4">PB7</text>
<text x="170.8" y="79.8">PC8_FAN1GW</text>
<text x="259.3" y="79.8">PD3</text>
<text x="346.1" y="79.8">DIAG0</text>
<text x="100.4" y="87.5">FAN2</text>
<text x="170.8" y="87.5">PD15_PWM_FAN2</text>
<text x="343" y="89.5">HV_StepStick_Driver_E0</text>
<text x="343" y="84.9">P08_HV1_StepStick_Driver</text>
<text x="100.4" y="90">FAN3</text>
<text x="100.4" y="92.5">FAN4</text>
<text x="100.4" y="95.1">FAN5</text>
<text x="170.8" y="90">PD12_PWM_FAN3</text>
<text x="170.8" y="92.5">PD14_PWM_FAN4</text>
<text x="170.8" y="95.1">PA15_PWM_FAN5</text>
<text x="346.1" y="95.1">SPI4[0..2]</text>
<text x="96.6" y="100.2">Neo-pixel</text>
<text x="170.8" y="100.2">PA1</text>
<text x="245.2" y="97.6">PD7_D4_CS/PDN</text>
<text x="250.8" y="100.2">PD5_E0_EN</text>
<text x="346.1" y="100.2">HV_MOT_EN</text>
<text x="346.1" y="97.6">HV_MOT_CS</text>
<text x="45.8" y="107.8">P03_FAN&amp;RGB</text>
<text x="248" y="102.7">PD4_E0_STEP</text>
<text x="250" y="105.2">PD6_E0_DIR</text>
<text x="259.4" y="107.8">PA0</text>
<text x="346.1" y="107.8">DIAG0</text>
<text x="346.1" y="102.7">HV_MOT_STEP</text>
<text x="346.1" y="105.2">HV_MOT_DIR</text>
<text x="343" y="112.9">P08_HV1_StepStick_Driver</text>
<text x="45.8" y="120">LCD</text>
<text x="343" y="117.4">HV_StepStick_Driver_E1</text>
<text x="243.9" y="125.6">PC14_D5_CS/PDN</text>
<text x="253.7" y="123">SPI5[0..2]</text>
<text x="313.3" y="121.2">SPI5[0..2]</text>
<text x="346.1" y="125.6">HV_MOT_CS</text>
<text x="346.1" y="123">SPI5[0..2]</text>
<text x="97.5" y="128.1">LCD_D4</text>
<text x="97.5" y="130.6">LCD_D5</text>
<text x="170.8" y="130.6">PC11</text>
<text x="170.8" y="128.1">PC10</text>
<text x="248.1" y="130.6">PE5_E1_STEP</text>
<text x="250.9" y="128.1">PE6_E1_EN</text>
<text x="346.1" y="128.1">HV_MOT_EN</text>
<text x="346.1" y="130.6">HV_MOT_STEP</text>
<text x="97.5" y="133.2">LCD_D6</text>
<text x="97.5" y="135.7">LCD_D7</text>
<text x="170.8" y="133.2">PG4</text>
<text x="170.8" y="135.7">PE7</text>
<text x="248.8" y="133.2">PC13_E1_DIR</text>
<text x="259.2" y="135.7">PG0</text>
<text x="346.1" y="135.7">DIAG0</text>
<text x="346.1" y="133.2">HV_MOT_DIR</text>
<text x="97.2" y="138.3">LCD_EN</text>
<text x="97.2" y="140.8">LCD_RS</text>
<text x="103" y="143.3">CD</text>
<text x="170.8" y="138.3">PC12</text>
<text x="170.8" y="140.8">PB8</text>
<text x="343" y="140.8">P08_HV2_StepStick_Driver</text>
<text x="90.4" y="148.4">LCD_SPI1[0..3]</text>
<text x="117.7" y="146.6">SPI1[0..3]</text>
<text x="331.1" y="149.1">SPI5[0..2]</text>
<text x="343" y="145.4">HV_StepStick_Driver_E2</text>
<text x="96" y="151">BTN_EN1</text>
<text x="96" y="153.5">BTN_EN2</text>
<text x="170.8" y="153.5">PC7/RX6</text>
<text x="170.8" y="151">PC6/TX6</text>
<text x="243.9" y="153.5">PC15_D6_CS/PDN</text>
<text x="346.1" y="153.5">HV_MOT_CS</text>
<text x="346.1" y="151">SPI5[0..2]</text>
<text x="95.6" y="156">BTN_ENC</text>
<text x="98.6" y="161.1">RESET</text>
<text x="100.2" y="158.6">BEEP</text>
<text x="170.8" y="161.1">RESET</text>
<text x="170.8" y="156">PA8/SCL3</text>
<text x="170.8" y="158.6">PC9/SDA3</text>
<text x="248.1" y="158.6">PE3_E2_STEP</text>
<text x="250.2" y="161.1">PE4_E2_DIR</text>
<text x="250.9" y="156">PE2_E2_EN</text>
<text x="346.1" y="156">HV_MOT_EN</text>
<text x="346.1" y="158.6">HV_MOT_STEP</text>
<text x="346.1" y="161.1">HV_MOT_DIR</text>
<text x="259.2" y="163.7">PG5</text>
<text x="346.1" y="163.7">DIAG0</text>
<text x="45.8" y="168.7">P07_OTHER</text>
<text x="343" y="173.3">HV_StepStick_Driver_E3</text>
<text x="343" y="168.7">P08_HV2_StepStick_Driver</text>
<text x="331.1" y="177.1">SPI5[0..2]</text>
<text x="346.1" y="178.9">SPI5[0..2]</text>
<text x="45.8" y="183.5">ESP</text>
<text x="245.1" y="181.4">PG3_D7_CS/PDN</text>
<text x="250.7" y="184">PG9_E3_EN</text>
<text x="346.1" y="184">HV_MOT_EN</text>
<text x="346.1" y="181.4">HV_MOT_CS</text>
<text x="92.2" y="191.6">TF_SPI1[0..3]</text>
<text x="115.2" y="189.8">SPI1[0..3]</text>
<text x="170.8" y="191.6">SPI1[0..3]</text>
<text x="246.6" y="186.5">PG13_E3_STEP</text>
<text x="249.9" y="189.1">PG8_E3_DIR</text>
<text x="259.6" y="191.6">PF2</text>
<text x="346.1" y="191.6">DIAG0</text>
<text x="346.1" y="186.5">HV_MOT_STEP</text>
<text x="346.1" y="189.1">HV_MOT_DIR</text>
<text x="97.6" y="194.1">TF_DET</text>
<text x="170.8" y="194.1">PB10</text>
<text x="343" y="196.7">P08_HV2_StepStick_Driver</text>
<text x="97" y="201.8">CAN_RX</text>
<text x="97.3" y="199.2">CAN_TX</text>
<text x="170.8" y="199.2">PD1</text>
<text x="170.8" y="201.8">PD0</text>
<text x="343" y="201.3">HV_StepStick_Driver_E4</text>
<text x="45.8" y="209.4">P04_TFcard</text>
<text x="245.2" y="209.4">PD9_D8_CS/PDN</text>
<text x="331.1" y="205">SPI5[0..2]</text>
<text x="346.1" y="209.4">HV_MOT_CS</text>
<text x="346.1" y="206.8">SPI5[0..2]</text>
<text x="248.1" y="214.5">PE1_E4_STEP</text>
<text x="250.9" y="211.9">PB2_E4_EN</text>
<text x="346.1" y="211.9">HV_MOT_EN</text>
<text x="346.1" y="214.5">HV_MOT_STEP</text>
<text x="250.2" y="217">PE0_E4_DIR</text>
<text x="257.9" y="219.5">PG11</text>
<text x="346.1" y="219.5">DIAG0</text>
<text x="346.1" y="217">HV_MOT_DIR</text>
<text x="343" y="226.7">HOTBED_IO</text>
<text x="343" y="223.6">P08_HV2_StepStick_Driver</text>
<text x="45.8" y="230.7">IO_IN</text>
<text x="101.3" y="237.3">IO_0</text>
<text x="101.3" y="239.9">IO_1</text>
<text x="114.9" y="235.5">IO_0</text>
<text x="114.9" y="238.1">IO_1</text>
<text x="125.1" y="235.5">X_MIN</text>
<text x="125.1" y="238.1">Y_MIN</text>
<text x="170.8" y="237.3">PC4</text>
<text x="170.8" y="239.9">PC5</text>
<text x="247.4" y="234.8">PA11_USB_DM</text>
<text x="247.8" y="237.3">PA12_USB_DP</text>
<text x="346.1" y="237.3">MCU_DP</text>
<text x="346.1" y="234.8">MCU_DM</text>
<text x="101.3" y="242.4">IO_2</text>
<text x="101.3" y="244.9">IO_3</text>
<text x="114.9" y="240.6">IO_2</text>
<text x="114.9" y="243.2">IO_3</text>
<text x="114.9" y="245.7">IO_4</text>
<text x="125.1" y="240.6">Z_MIN</text>
<text x="125.1" y="243.2">X_MAX</text>
<text x="125.1" y="245.7">Y_MAX</text>
<text x="170.8" y="242.4">PF6</text>
<text x="170.8" y="244.9">PF12</text>
<text x="258.2" y="242.4">PB12</text>
<text x="258.2" y="244.9">PB13</text>
<text x="346.1" y="242.4">HOTBED_PWM1</text>
<text x="346.1" y="244.9">HOTBED_PWM2</text>
<text x="101.3" y="247.5">IO_4</text>
<text x="101.3" y="250">IO_5</text>
<text x="114.9" y="248.2">IO_5</text>
<text x="125.1" y="248.2">Z_MAX</text>
<text x="170.8" y="247.5">PF13</text>
<text x="170.8" y="250">PF15</text>
<text x="258.2" y="247.5">PB14</text>
<text x="258.2" y="250">PB15</text>
<text x="346.1" y="247.5">HOTBED_PWM3</text>
<text x="346.1" y="250">HOTBED_PWM4</text>
<text x="259.4" y="257.6">PB5</text>
<text x="259.4" y="255.1">PB4</text>
<text x="259.4" y="252.6">PB3</text>
<text x="346.1" y="252.6">HOTBED_PWM5</text>
<text x="346.1" y="255.1">HOTBED_PWM6</text>
<text x="346.1" y="257.6">HOTBED_PWM7</text>
<text x="90.8" y="262.7">THERM_END0</text>
<text x="92.2" y="260.2">THERM_BED</text>
<text x="170.8" y="262.7">PC0</text>
<text x="170.8" y="260.2">PF11</text>
<text x="258" y="262.7">PD13</text>
<text x="258.2" y="260.2">PB11</text>
<text x="346.1" y="260.2">HOTBED_PWM8</text>
<text x="346.1" y="262.7">HOTBED_PWM9</text>
<text x="90.8" y="265.3">THERM_END1</text>
<text x="92.8" y="267.8">HOTBED_T1</text>
<text x="170.8" y="265.3">PC1</text>
<text x="170.8" y="267.8">PF10</text>
<text x="254.6" y="267.8">PA9/TX1</text>
<text x="280" y="266">MCU_232_TX</text>
<text x="280" y="268.6">MCU_232_RX</text>
<text x="299.8" y="266.3">R298</text>
<text x="299.8" y="268.8">R299</text>
<text x="346.1" y="267.8">T1IN</text>
<text x="92.8" y="275.4">HOTBED_T4</text>
<text x="92.8" y="270.3">HOTBED_T2</text>
<text x="92.8" y="272.9">HOTBED_T3</text>
<text x="170.8" y="275.4">PC3</text>
<text x="170.8" y="270.3">PF4</text>
<text x="170.8" y="272.9">PF3</text>
<text x="253.1" y="270.3">PA10/RX1</text>
<text x="346.1" y="270.3">R1OUT</text>
<text x="92.8" y="280.5">HOTBED_T6</text>
<text x="92.8" y="278">HOTBED_T5</text>
<text x="170.8" y="278">PC2</text>
<text x="170.8" y="280.5">PF5</text>
<text x="343" y="278">P09_HOTBED_IO</text>
<text x="366.6" y="281.3">Design Name:</text>
<text x="92.8" y="285.6">HOTBED_T8</text>
<text x="92.8" y="283">HOTBED_T7</text>
<text x="170.8" y="285.6">PA2/TX2</text>
<text x="170.8" y="283">PF14</text>
<text x="48.3" y="289.1">P06_IO_IN</text>
<text x="92.8" y="288.1">HOTBED_T9</text>
<text x="170.8" y="288.1">PA3/RX2</text>
<text x="366.6" y="288.9">Size</text>
<text x="369.2" y="291.4">A3</text>
<text x="374.3" y="288.9">Page Name:</text>
<text x="384.4" y="291.8">Block_Diagram</text>
<text x="412.4" y="288.9">Rev</text>
<text x="414.9" y="291.4">v1.0</text>
<text x="167.7" y="295.7">P02_MCU</text>
<text x="338.7" y="296.5">Date:</text>
<text x="348.8" y="296.5">Thursday, December 05, 2024</text>
<text x="392" y="296.5">Sheet</text>
<text x="402.2" y="296.5">1</text>
<text x="409.8" y="296.5">of</text>
<text x="417.4" y="296.5">17</text>
</g>
<g font-size="1.8">
<text x="312.5" y="265.8">0R</text>
<text x="312.5" y="268.4">0R</text>
</g>
</svg>
